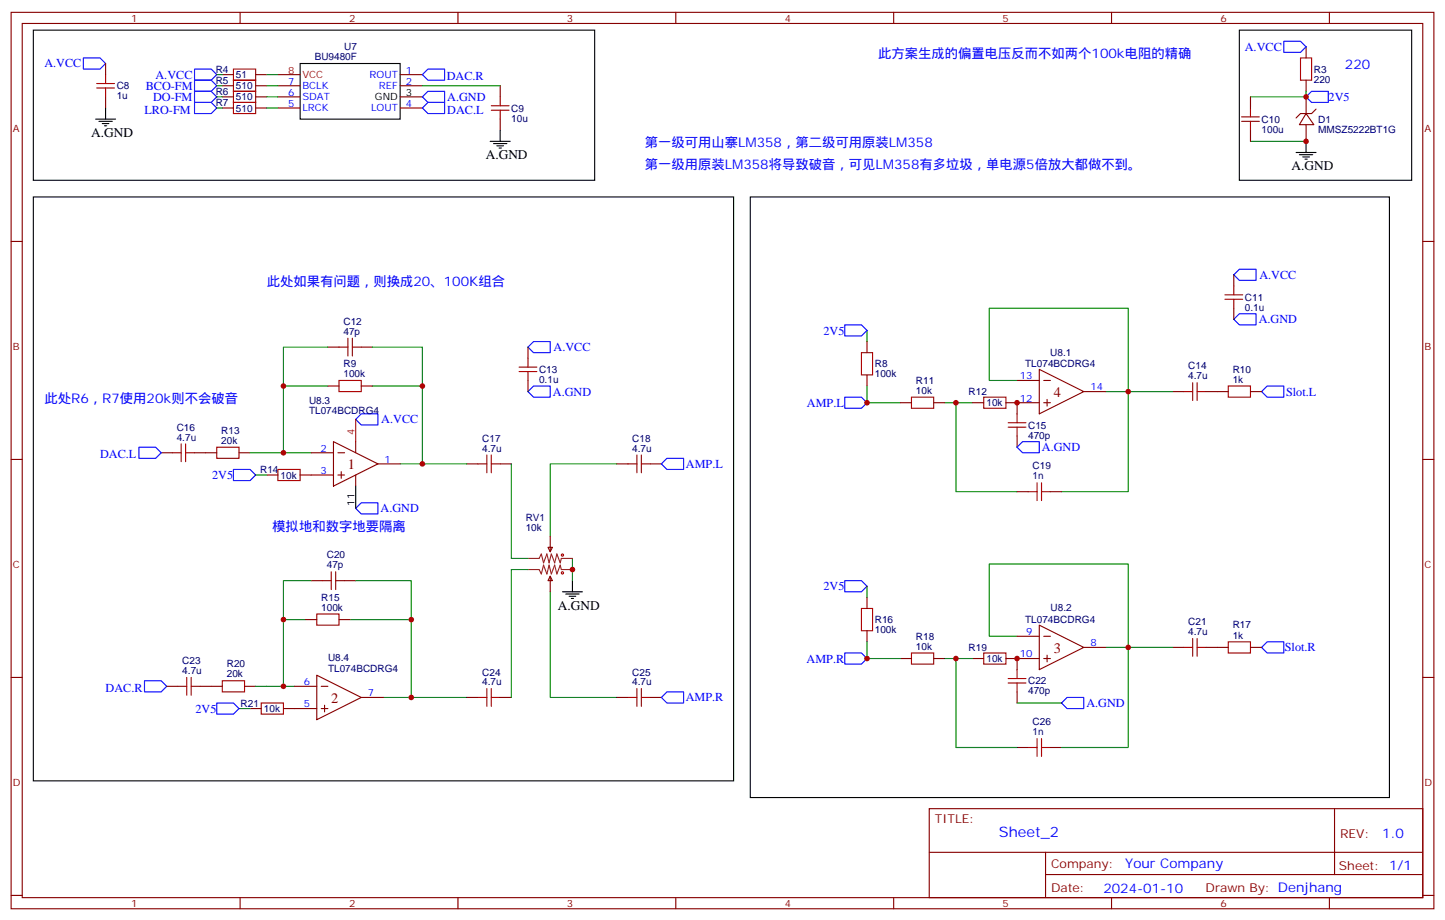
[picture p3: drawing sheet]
<svg xmlns="http://www.w3.org/2000/svg" width="459mm" height="292mm" viewBox="0 0 459 292" stroke-linecap="round" stroke-linejoin="round" font-family="sans-serif">
<g fill="none" stroke="#870000" stroke-width=".35">
<path d="M3.5 3.9h451.6v284.4h-451.6zM7.1 7.4h444.5v277.3h-444.5zM76.2 3.9v3.5M145.3 3.9v3.5M214.5 3.9v3.5M283.6 3.9v3.5M352.8 3.9v3.5M414.5 14.9v3.5M421.9 3.9v3.5M33.5 20.1v3.6M33.5 30.7v3.6M70.6 23.7h3.5"/>
<path d="M70.6 27.2h3.5M70.6 30.7h3.5M70.6 34.3h3.5M81.1 23.7h3.6M81.1 27.2h3.6M81.1 30.7h3.6M81.1 34.3h3.6M88.2 23.7h7M88.2 27.2h7M88.2 30.7h7M88.2 34.3h7M127 23.7h7.1"/>
<path d="M127 27.2h7.1M127 30.7h7.1M127 34.3h7.1M158.7 27.2v3.5M158.7 37.8v3.5M396.9 30.7v3.6M414.5 36l2.5 3.5h-4.6zM414.5 25.4v3.6M414.5 30.7v5.3M414.5 39.5v5.3M417.7 34.6l-1.4 1.4h-3.6l-1.4 1.4M396.9 41.3v3.5"/>
<path d="M3.5 76.6h3.6M451.6 76.6h3.5M391.6 87.2v3.5M391.6 97.8v3.5M104.1 110.1h3.5M114.7 110.1h3.5M167.6 110.1v3.5M275.2 108.3v3.6M275.2 118.9v3.5M329.8 117.2l14.2 7-14.2 7.1zM104.1 122.4h3.5M114.7 122.4h3.5"/>
<path d="M167.6 120.7v3.5M285.8 127.7h3.5M296.3 127.7h3.6M308.7 127.7h3.5M319.3 127.7h10.5M322.8 127.7v3.6M322.8 138.3v3.6M322.8 120.7h7M331.3 127.7h2.1M331.3 120.7h2.1M332.3 126.7v2.1M344 124.2h7"/>
<path d="M372.2 124.2h3.5M382.8 124.2h7M396.9 124.2h3.5M3.5 145.7h3.6M51.2 143.6h3.5M61.7 143.6h7.1M75.8 143.6h3.6M84.7 150.7h3.5M95.2 150.7h10.6M98.8 143.6h7M105.8 140.1l14.1 7-14.1 7.1zM107.2 143.6h2.2"/>
<path d="M107.2 150.7h2.2M108.3 149.6v2.1M112.9 140.1v3.5M112.9 150.7v3.5M119.9 147.1h7.1M148.2 147.1h3.5M158.7 147.1h3.6M195.8 147.1h3.5M206.4 147.1h3.5M322.8 156h3.5M333.4 156h3.5M451.6 145.7h3.5"/>
<path d="M173.9 173.6h1.4l-.7 1.4zM174.6 170.1v4.9M97 196.5h3.5M98.8 184.2h3.5M107.6 196.5h3.5M109.4 184.2h3.5M174.6 182.8l.7 1.4h-1.4zM174.6 182.8v4.9M275.2 189.5v3.5M329.8 198.3l14.2 7.1-14.2 7zM3.5 214.9h3.6M52.9 217.7h3.5"/>
<path d="M63.5 217.7h7.1M77.6 217.7h3.5M93.5 217.7h7M100.5 214.2l14.2 7-14.2 7.1zM102 217.7h2.1M275.2 200.1v3.5M285.8 208.9h3.5M296.3 208.9h3.6M308.7 208.9h3.5M319.3 208.9h10.5M322.8 208.9v3.5M322.8 219.5v3.5"/>
<path d="M322.8 201.8h7M331.3 208.9h2.1M331.3 201.8h2.1M332.3 207.8v2.1M344 205.4h7M372.2 205.4h3.5M382.8 205.4h7M396.9 205.4h3.5M451.6 214.9h3.5M79.4 224.8h3.5M90 224.8h10.5M102 224.8h2.1"/>
<path d="M103 223.7v2.1M114.7 221.2h7M148.2 221.2h3.5M158.7 221.2h3.6M195.8 221.2h3.5M206.4 221.2h3.5M322.8 237.1h3.5M333.4 237.1h3.5M294.9 256.5h156.7v28.2h-156.7zM423.5 256.5l.1 20.9M295 270.4h156.4M331.8 277.4h119.6"/>
<path d="M331.8 270.4v14.1M3.5 284h3.6M76.2 284.7v3.6M145.3 284.7v3.6M214.5 284.7v3.6M283.6 284.7v3.6M352.8 284.7v3.6M421.9 284.7v3.6M451.6 284h3.5"/>
</g>
<g fill="none" stroke="#000" stroke-width=".35">
<path d="M10.6 9.6h178.1v47.6h-178.1zM393.3 9.6h54.7v47.6h-54.7zM30.3 37.8h6.4M31.4 38.5h4.2M32.5 39.2h2.1M33.2 39.9h.7M33.5 34.3v3.5M95.2 20.1h31.8v17.7h-31.8zM155.6 44.8h6.3M156.6 45.5h4.3M157.7 46.2h2.1M158.4 47h.7"/>
<path d="M158.7 41.3v3.5M411.3 48.4h6.4M412.4 49.1h4.2M413.5 49.8h2.1M414.2 50.5h.7M414.5 44.8v3.6M10.6 62.5h222.2v185.2h-222.2zM238.1 62.5h202.9v190.5h-202.9zM112.9 154.2v7.1M178.5 187.7h6.4M179.6 188.4h4.2M180.6 189.1h2.1"/>
<path d="M181.3 189.8h.7M181.7 184.2v3.5"/>
</g>
<g fill="none" stroke="#00f" stroke-width=".35">
<path d="M26.5 18.4h5.2l1.8 1.7-1.8 1.8h-5.2zM407.5 13.1h5.2l1.8 1.8-1.8 1.7h-5.2zM61.7 21.9h5.3l1.8 1.8-1.8 1.7h-5.3zM61.7 32.5h5.3l1.8 1.8-1.8 1.7h-5.3zM61.7 29h5.3l1.8 1.7-1.8 1.8h-5.3zM61.7 25.4h5.3l1.8 1.8-1.8 1.8h-5.3zM135.8 29h5.3v3.5h-5.3l-1.7-1.8zM135.8 32.5h5.3v3.5h-5.3l-1.7-1.7zM135.8 21.9h5.3v3.5h-5.3l-1.7-1.7zM416.3 29h5.3v3.5h-5.3l-1.8-1.8zM393.3 85.4h5.3v3.5h-5.3l-1.7-1.7zM393.3 99.5h5.3v3.5h-5.3l-1.7-1.7z"/>
<path d="M169.3 108.3h5.3v3.6h-5.3l-1.7-1.8zM268.1 103h5.3l1.8 1.8-1.8 1.8h-5.3zM114.7 131.3h5.2v3.5h-5.2l-1.8-1.8zM167.6 124.2l1.7-1.8h5.3v3.6h-5.3zM268.1 126h5.3l1.8 1.7-1.8 1.8h-5.3zM400.4 124.2l1.8-1.8h5.3v3.6h-5.3zM44.1 141.9h5.3l1.8 1.7-1.8 1.8h-5.3zM74.1 148.9h5.3l1.7 1.8-1.7 1.7h-5.3zM209.9 147.1l1.8-1.7h5.3v3.5h-5.3zM322.8 141.9l1.8-1.8h5.2v3.5h-5.2zM112.9 161.3l1.8-1.8h5.2v3.5h-5.2zM268.1 184.2h5.3l1.8 1.7-1.8 1.8h-5.3z"/>
<path d="M45.9 215.9h5.3l1.7 1.8-1.7 1.8h-5.3zM268.1 207.1h5.3l1.8 1.8-1.8 1.7h-5.3zM400.4 205.4l1.8-1.8h5.3v3.5h-5.3zM68.8 223h5.3l1.7 1.8-1.7 1.7h-5.3zM209.9 221.2l1.8-1.7h5.3v3.5h-5.3zM336.9 223l1.8-1.8h5.3v3.6h-5.3z"/>
</g>
<g fill="none" stroke="#a10000" stroke-width=".35">
<path d="M412.7 18.4h3.6v7h-3.6zM30.7 27.9h5.6M30.7 26.5h5.6M33.5 23.7v2.8M33.5 27.9v2.8M74.1 32.5h7v3.5h-7zM74.1 29h7v3.5h-7zM74.1 25.4h7v3.6h-7zM74.1 21.9h7v3.5h-7zM155.9 35h5.7M155.9 33.5h5.7M158.7 30.7v2.8"/>
<path d="M158.7 35v2.8M394.1 38.5h5.6M394.1 37.1h5.6M396.9 34.3v2.8M396.9 38.5v2.8M388.8 94.9h5.6M388.8 93.5h5.6M391.6 90.7v2.8M391.6 94.9v2.9M107.6 110.1h2.8M110.4 107.3v5.6M111.8 110.1h2.9"/>
<path d="M111.8 107.3v5.6M164.7 117.9h5.7M164.7 116.5h5.7M167.6 113.6v2.9M167.6 117.9v2.8M273.4 111.9h3.5v7h-3.5zM107.6 120.7h7.1v3.5h-7.1zM289.3 126h7v3.5h-7zM312.2 126h7.1v3.5h-7.1zM320 135.5h5.6M320 134.1h5.6M322.8 131.3v2.8"/>
<path d="M322.8 135.5v2.8M375.7 124.2h2.8M378.5 121.4v5.6M379.9 124.2h2.9M379.9 121.4v5.6M389.8 122.4h7.1v3.6h-7.1zM54.7 143.6h2.8M57.5 140.8v5.6M58.9 143.6h2.8M58.9 140.8v5.6M68.8 141.9h7v3.5h-7zM88.2 148.9h7v3.5h-7z"/>
<path d="M151.7 147.1h2.8M154.5 144.3v5.7M155.9 147.1h2.8M155.9 144.3v5.7M199.3 147.1h2.8M202.1 144.3v5.7M203.6 144.3v5.7M203.6 147.1h2.8M326.3 156h2.8M329.1 153.1v5.7M330.6 153.1v5.7M330.6 156h2.8"/>
<path d="M100.5 194.8h7.1v3.5h-7.1zM102.3 184.2h2.8M105.1 181.4v5.6M106.5 184.2h2.9M106.5 181.4v5.6M273.4 193h3.5v7.1h-3.5zM56.4 217.7h2.9M59.3 214.9v5.6M60.7 217.7h2.8M60.7 214.9v5.6M70.6 215.9h7v3.6h-7zM154.5 218.4v5.6"/>
<path d="M155.9 218.4v5.6M202.1 218.4v5.6M203.6 218.4v5.6M289.3 207.1h7v3.5h-7zM312.2 207.1h7.1v3.5h-7.1zM320 216.6h5.6M320 215.2h5.6M322.8 212.4v2.8M322.8 216.6v2.9M375.7 205.4h2.8M378.5 202.5v5.7M379.9 202.5v5.7"/>
<path d="M379.9 205.4h2.9M389.8 203.6h7.1v3.5h-7.1zM82.9 223h7.1v3.5h-7.1zM151.7 221.2h2.8M155.9 221.2h2.8M199.3 221.2h2.8M203.6 221.2h2.8M326.3 237.1h2.8M329.1 234.3v5.6M330.6 237.1h2.8M330.6 234.3v5.6"/>
<circle cx="178.5" cy="176.1" r=".35"/>
<circle cx="178.5" cy="181.7" r=".35"/>
</g>
<g fill="none" stroke="#008700" stroke-width=".35">
<path d="M68.8 34.3h1.8M68.8 27.2h1.8M68.8 30.7h1.8M68.8 23.7h1.8M84.7 34.3h3.5M84.7 27.2h3.5M84.7 30.7h3.5M84.7 23.7h3.5M134.1 27.2h24.6M414.5 29v1.7h-17.6M396.9 44.8h17.6M104.1 110.1h-14.1v12.3"/>
<path d="M118.2 110.1h15.9v12.3M275.2 104.8v3.5M104.1 122.4h-14.1v21.2M118.2 122.4h15.9v24.7h-7.1M275.2 122.4v5.3h10.6M299.9 127.7h8.8M303.4 127.7v28.3h19.4M322.8 120.7h-8.8v-22.9h44.1v58.2h-21.2M351 124.2h21.2M79.4 143.6h19.4M81.1 150.7h3.6M134.1 147.1h14.1"/>
<path d="M162.3 147.1v30h5.3M195.8 147.1h-21.2v23M181.7 177.1v7.1M97 196.5h-7v21.2M98.8 184.2h-8.8v12.3M111.1 196.5h19.4v24.7h-8.8M112.9 184.2h17.6v12.3M167.6 180.7h-5.3v40.5M174.6 187.7v33.5h21.2M275.2 185.9v3.6M81.1 217.7h12.4M275.2 203.6v5.3h10.6"/>
<path d="M299.9 208.9h8.8M303.4 208.9v28.2h19.4M322.8 201.8h-8.8v-22.9h44.1v58.2h-21.2M351 205.4h21.2M75.8 224.8h3.6M130.5 221.2h17.7M322.8 223h14.1"/>
</g>
<path d="M167.6 177.1h3.5l.7-1.4 .7 2.8 1.1-2.8 .7 2.8 .7-2.8 1 2.8 .7-2.8 1.1 2.8 .4-1.4h3.5M167.6 180.7h3.5l.7 1.4 .7-2.9 1.1 2.9 .7-2.9 .7 2.9 1-2.9 .7 2.9 1.1-2.9 .4 1.5h3.5" fill="none" stroke="#8c2424" stroke-width=".35"/>
<path d="M112.9 133v7.1" fill="none" stroke="#f00" stroke-width=".35"/>
<g fill="#c00">
<circle cx="414.5" cy="30.7" r=".88"/>
<circle cx="181.7" cy="180.7" r=".88"/>
<circle cx="130.5" cy="221.2" r=".88"/>
<circle cx="90" cy="143.6" r=".88"/>
<circle cx="90" cy="122.4" r=".88"/>
<circle cx="134.1" cy="122.4" r=".88"/>
<circle cx="90" cy="217.7" r=".88"/>
<circle cx="90" cy="196.5" r=".88"/>
<circle cx="130.5" cy="196.5" r=".88"/>
<circle cx="134.1" cy="147.1" r=".88"/>
<circle cx="414.5" cy="44.8" r=".88"/>
<circle cx="275.2" cy="208.9" r=".88"/>
<circle cx="358.1" cy="205.4" r=".88"/>
<circle cx="303.4" cy="208.9" r=".88"/>
<circle cx="303.4" cy="127.7" r=".88"/>
<circle cx="358.1" cy="124.2" r=".88"/>
<circle cx="275.2" cy="127.7" r=".88"/>
<circle cx="322.8" cy="127.7" r=".88"/>
<circle cx="322.8" cy="208.9" r=".88"/>
</g>
<g font-size="4.6" fill="#800">
<text x="334.4" y="126">4</text>
<text x="110.4" y="148.9">1</text>
<text x="334.4" y="207.1">3</text>
<text x="105.1" y="223">2</text>
</g>
<text font-size="4.6" fill="#00f" x="317" y="265.5">Sheet_2</text>
<g font-size="4.2" fill="#00f">
<text x="278.7" y="18.4">此方案生成的偏置电压反而不如两个100k电阻的精确</text>
<text x="426.9" y="21.9">220</text>
<text x="204.6" y="46.6">第一级可用山寨LM358，第二级可用原装LM358</text>
<text x="204.6" y="53.7">第一级用原装LM358将导致破音，可见LM358有多垃圾，单电源5倍放大都做不到。</text>
<text x="84.7" y="90.7">此处如果有问题，则换成20、100K组合</text>
<text x="14.1" y="127.7">此处R6，R7使用20k则不会破音</text>
<text x="86.4" y="168.3">模拟地和数字地要隔离</text>
<text x="438.7" y="265.8">1.0</text>
<text x="357.1" y="275.3">Your Company</text>
<text x="350.2" y="283.1">2024-01-10</text>
</g>
<g font-size="4.2">
<text x="28.9" y="43.4">A.GND</text>
<text x="154.2" y="50.5">A.GND</text>
<text x="409.9" y="54">A.GND</text>
<text x="177.1" y="193.4">A.GND</text>
</g>
<g font-size="3.9" fill="#00f">
<text x="395.1" y="16.1">A.VCC</text>
<text x="14.1" y="21.4">A.VCC</text>
<text x="46.2" y="28.5">BCO-FM</text>
<text x="49.4" y="24.9">A.VCC</text>
<text x="141.8" y="25.4">DAC.R</text>
<text x="48.6" y="32">DO-FM</text>
<text x="141.9" y="32">A.GND</text>
<text x="421.7" y="32">2V5</text>
<text x="45.9" y="36">LRO-FM</text>
<text x="142" y="36">DAC.L</text>
<text x="399.7" y="88.4">A.VCC</text>
<text x="261.3" y="106.1">2V5</text>
<text x="399.5" y="102.6">A.GND</text>
<text x="175.7" y="111.4">A.VCC</text>
<text x="175.5" y="125.5">A.GND</text>
<text x="408.2" y="125.5">Slot.L</text>
<text x="256.1" y="129">AMP.L</text>
<text x="121" y="134.3">A.VCC</text>
<text x="330.7" y="143.1">A.GND</text>
<text x="31.7" y="145.4">DAC.L</text>
<text x="217.7" y="148.4">AMP.L</text>
<text x="67.3" y="152">2V5</text>
<text x="120.8" y="162.5">A.GND</text>
<text x="261.3" y="187.3">2V5</text>
<text x="407.8" y="206.6">Slot.R</text>
<text x="256" y="210.1">AMP.R</text>
<text x="33.5" y="219.5">DAC.R</text>
<text x="62" y="226.1">2V5</text>
<text x="217.6" y="222.5">AMP.R</text>
<text x="344.8" y="224.3">A.GND</text>
</g>
<g font-size="3.9" fill="#800">
<text x="296.7" y="261.1">TITLE:</text>
<text x="425.3" y="265.8">REV:</text>
<text x="333.6" y="275.3">Company:</text>
<text x="425" y="275.9">Sheet: 1/1</text>
<text x="333.6" y="283">Date:</text>
<text x="382.6" y="283.1">Drawn By: Denjhang</text>
</g>
<g font-size="3.2" fill="#800">
<text x="41.6" y="6.9">1</text>
<text x="110.8" y="6.9">2</text>
<text x="179.9" y="6.9">3</text>
<text x="249.1" y="6.9">4</text>
<text x="318.2" y="6.9">5</text>
<text x="387.3" y="6.9">6</text>
<text x="4.1" y="42">A</text>
<text x="452.1" y="42">A</text>
<text x="4.1" y="111.2">B</text>
<text x="452.1" y="111.2">B</text>
<text x="4.1" y="180.3">C</text>
<text x="452.1" y="180.3">C</text>
<text x="4.1" y="249.4">D</text>
<text x="452.1" y="249.4">D</text>
<text x="41.6" y="287.7">1</text>
<text x="110.8" y="287.7">2</text>
<text x="179.9" y="287.7">3</text>
<text x="249.1" y="287.7">4</text>
<text x="318.2" y="287.7">5</text>
<text x="387.3" y="287.7">6</text>
</g>
<g font-size="3.2" fill="#000080">
<text x="109.2" y="15.8">U7</text>
<text x="68.4" y="23.1">R4</text>
<text x="99.9" y="18.9">BU9480F</text>
<text x="417" y="23">R3</text>
<text x="37" y="28.3">C8</text>
<text x="68.4" y="26.6">R5</text>
<text x="74.9" y="28.3">510</text>
<text x="74.9" y="24.8">51</text>
<text x="417" y="26.2">220</text>
<text x="37" y="31.5">1u</text>
<text x="68.4" y="33.6">R7</text>
<text x="68.4" y="30.1">R6</text>
<text x="74.9" y="35.4">510</text>
<text x="74.9" y="31.9">510</text>
<text x="162.3" y="35.4">C9</text>
<text x="162.3" y="38.5">10u</text>
<text x="400.4" y="38.9">C10</text>
<text x="418.4" y="39">D1</text>
<text x="400.4" y="42.1">100u</text>
<text x="418.4" y="42.1">MMSZ5222BT1G</text>
<text x="395.1" y="95.4">C11</text>
<text x="395.1" y="98.5">0.1u</text>
<text x="109" y="106.2">47p</text>
<text x="109" y="103">C12</text>
<text x="333.3" y="112.8">U8.1</text>
<text x="109" y="119.6">100k</text>
<text x="109" y="116.4">R9</text>
<text x="171.1" y="118.3">C13</text>
<text x="277.6" y="119.7">100k</text>
<text x="277.6" y="116.5">R8</text>
<text x="325.4" y="116.5">TL074BCDRG4</text>
<text x="377.1" y="117.2">C14</text>
<text x="391.2" y="118.2">R10</text>
<text x="171.1" y="121.5">0.1u</text>
<text x="290.7" y="124.9">10k</text>
<text x="290.7" y="121.7">R11</text>
<text x="307.4" y="125.3">R12</text>
<text x="377.1" y="120.3">4.7u</text>
<text x="391.2" y="121.4">1k</text>
<text x="98.1" y="131.3">TL074BCDRG4</text>
<text x="98.1" y="128">U8.3</text>
<text x="313.1" y="128.9">10k</text>
<text x="56.1" y="136.6">C16</text>
<text x="70.2" y="137.6">R13</text>
<text x="326.3" y="135.9">C15</text>
<text x="56.1" y="139.7">4.7u</text>
<text x="70.2" y="140.8">20k</text>
<text x="153" y="143.3">4.7u</text>
<text x="153" y="140.2">C17</text>
<text x="200.7" y="143.3">4.7u</text>
<text x="200.7" y="140.2">C18</text>
<text x="326.3" y="139.1">470p</text>
<text x="327.7" y="148.9">C19</text>
<text x="82.6" y="150.1">R14</text>
<text x="89.1" y="151.8">10k</text>
<text x="327.7" y="152.1">1n</text>
<text x="166.9" y="165.2">RV1</text>
<text x="166.9" y="168.3">10k</text>
<text x="103.7" y="177.1">C20</text>
<text x="103.7" y="180.3">47p</text>
<text x="102" y="190.5">R15</text>
<text x="102" y="193.7">100k</text>
<text x="277.6" y="197.7">R16</text>
<text x="325.4" y="197.7">TL074BCDRG4</text>
<text x="333.4" y="193.9">U8.2</text>
<text x="277.6" y="200.8">100k</text>
<text x="290.7" y="202.9">R18</text>
<text x="377.1" y="201.5">4.7u</text>
<text x="377.1" y="198.3">C21</text>
<text x="391.2" y="202.5">1k</text>
<text x="391.2" y="199.4">R17</text>
<text x="104.1" y="209.8">U8.4</text>
<text x="290.7" y="206.1">10k</text>
<text x="307.4" y="206.5">R19</text>
<text x="57.9" y="213.8">4.7u</text>
<text x="57.9" y="210.7">C23</text>
<text x="72" y="214.9">20k</text>
<text x="72" y="211.7">R20</text>
<text x="104.1" y="213">TL074BCDRG4</text>
<text x="153" y="214.3">C24</text>
<text x="200.7" y="214.3">C25</text>
<text x="313.1" y="210">10k</text>
<text x="153" y="217.3">4.7u</text>
<text x="200.7" y="217.3">4.7u</text>
<text x="326.3" y="220.3">470p</text>
<text x="326.3" y="217.1">C22</text>
<text x="76.4" y="224.1">R21</text>
<text x="83.8" y="225.9">10k</text>
<text x="327.7" y="233.2">1n</text>
<text x="327.7" y="230">C26</text>
</g>
<g font-size="3.2" fill="#f00">
<text x="91.5" y="23.3">8</text>
<text x="96" y="24.7">VCC</text>
<text x="112.5" y="138" transform="rotate(-90 112.5 138)">4</text>
</g>
<g font-size="3.2" fill="#00f">
<text x="128.8" y="23.3">1</text>
<text x="91.5" y="26.8">7</text>
<text x="96" y="28.3">BCLK</text>
<text x="117.3" y="24.7">ROUT</text>
<text x="120.3" y="28.3">REF</text>
<text x="128.8" y="26.8">2</text>
<text x="91.5" y="33.9">5</text>
<text x="91.5" y="30.4">6</text>
<text x="96" y="35.3">LRCK</text>
<text x="96" y="31.8">SDAT</text>
<text x="117.8" y="35.3">LOUT</text>
<text x="128.8" y="33.9">4</text>
<text x="323.7" y="120.3">13</text>
<text x="346.1" y="123.9">14</text>
<text x="323.7" y="127.4">12</text>
<text x="101.7" y="143.3">2</text>
<text x="122.1" y="146.8">1</text>
<text x="101.7" y="150.3">3</text>
<text x="325.7" y="201.5">9</text>
<text x="323.7" y="208.5">10</text>
<text x="346.1" y="205">8</text>
<text x="96.4" y="217.3">6</text>
<text x="116.8" y="220.9">7</text>
<text x="96.4" y="224.4">5</text>
</g>
<g font-size="3.2">
<text x="119" y="31.8">GND</text>
<text x="128.8" y="30.4">3</text>
<text x="112.5" y="160.3" transform="rotate(-90 112.5 160.3)">11</text>
</g>
</svg>
